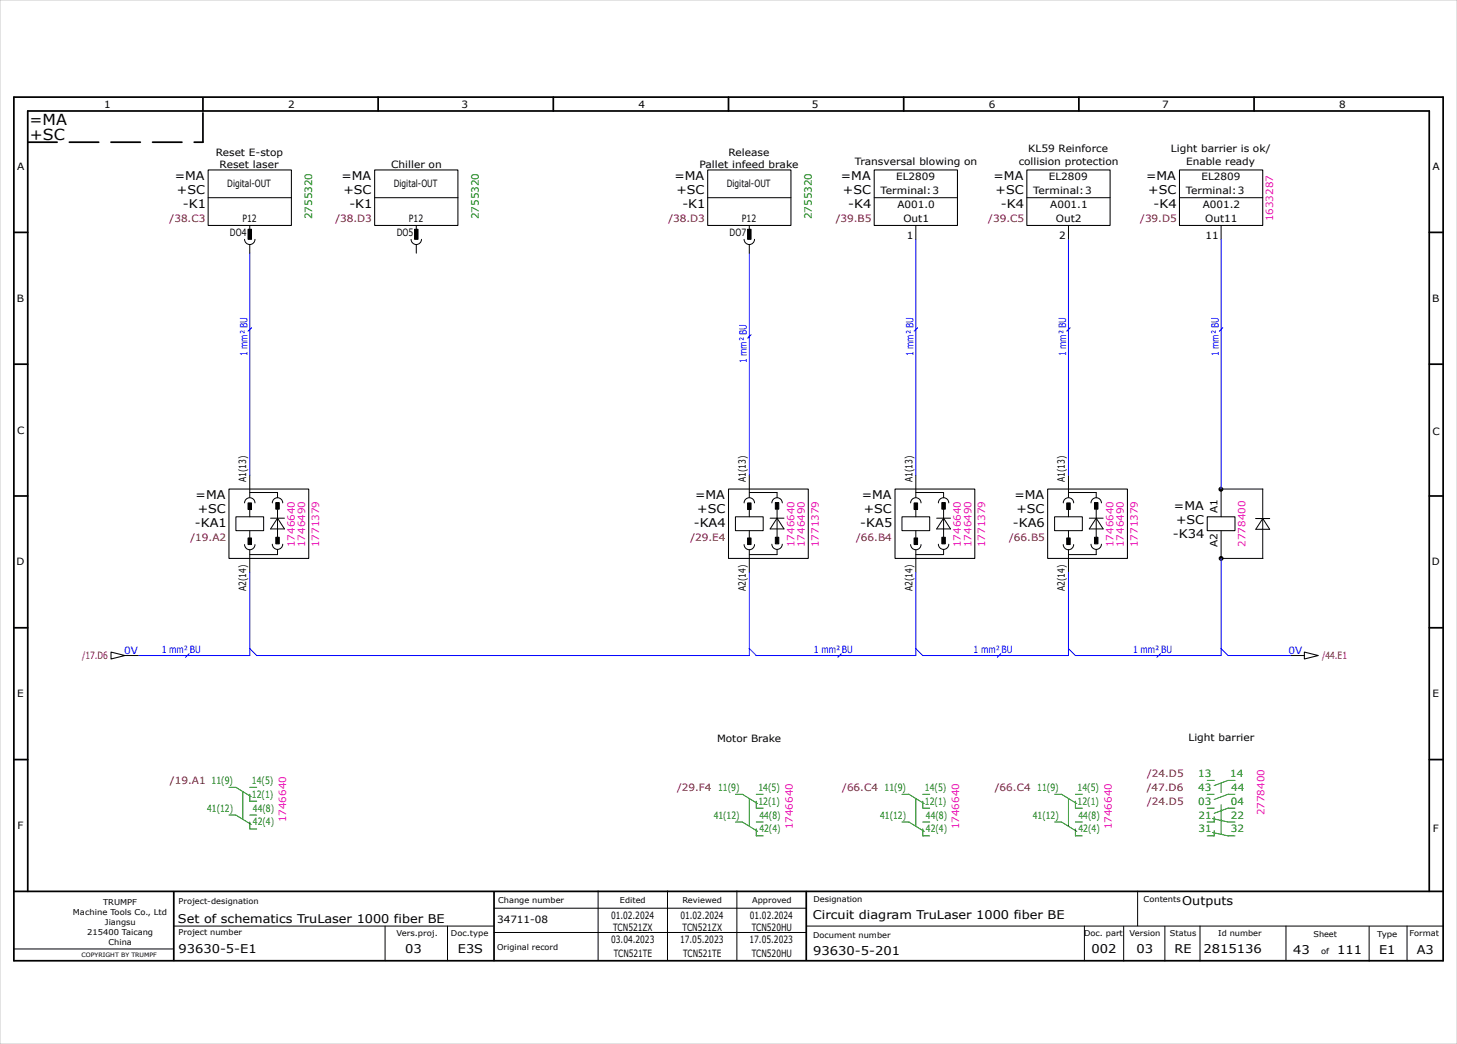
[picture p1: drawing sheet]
<svg xmlns="http://www.w3.org/2000/svg" width="420mm" height="301mm" viewBox="0 0 420 301" stroke-linecap="round" stroke-linejoin="round" font-family="sans-serif">
<g fill="none" stroke="#000" stroke-width=".5">
<path d="M4 28h412v249h-412zM58.5 28.2v3.8M109 28v4M159.5 28v4M210 28v4M260.5 28v4M311 28v4M361.5 28v4M4 67h4M412 67h4M4 105h4M412 105h4"/>
<path d="M4 143h4M412 143h4M4 181h4M412 181h4M4 219h4M412 219h4M4 257h412M8 257v-225h404v225M50.1 257.1v19.8M142.4 257.2v19.8M232.4 257.1v19.7"/>
</g>
<g fill="none" stroke="#000" stroke-width=".29">
<path d="M60 57h24M108 57h24M204 57h24M252 57h24M296 57h24M340 57h24M70.5 69a1.5 1.5 0 0 0 1.5 1.5 1.5 1.5 0 0 0 1.5-1.5M72 65v2M72 70.5v2.5M118.5 69a1.5 1.5 0 0 0 1.5 1.5 1.5 1.5 0 0 0 1.5-1.5M120 65v2M120 70.5v2.5"/>
<path d="M214.5 69a1.5 1.5 0 0 0 1.5 1.5 1.5 1.5 0 0 0 1.5-1.5M216 65v2M216 70.5v2.5M264 65v4M308 65v4M352 65v4M72 137v6.4M216 137v6.4M264 137v6.4M308 137v6.4M68 149h8v4h-8zM70.5 145a1.5 1.5 0 0 1 1.5-1.5 1.5 1.5 0 0 1 1.5 1.5"/>
<path d="M70.5 157a1.5 1.5 0 0 0 1.5 1.5 1.5 1.5 0 0 0 1.5-1.5M72 142h8v1.5M72 147v2M72 153v2M72 158.5v6.5M78 149.4h4M78.5 145a1.5 1.5 0 0 1 1.5-1.5 1.5 1.5 0 0 1 1.5 1.5M78.5 156.9a1.5 1.5 0 0 0 1.5 1.5 1.5 1.5 0 0 0 1.5-1.5M80 158.4v1.5h-8M80 146.9v8M80 149.4l2 3.1h-4zM212 149h8v4h-8z"/>
<path d="M214.5 145a1.5 1.5 0 0 1 1.5-1.5 1.5 1.5 0 0 1 1.5 1.5M214.5 157a1.5 1.5 0 0 0 1.5 1.5 1.5 1.5 0 0 0 1.5-1.5M216 142h8v1.5M216 147v2M216 153v2M216 158.5v6.5M222 149.4h4M222.5 145a1.5 1.5 0 0 1 1.5-1.5 1.5 1.5 0 0 1 1.5 1.5M222.5 156.9a1.5 1.5 0 0 0 1.5 1.5 1.5 1.5 0 0 0 1.5-1.5M224 158.4v1.5h-8M224 149.4l2 3.1h-4zM224 146.9v8"/>
<path d="M260 149h8v4h-8zM262.5 145a1.5 1.5 0 0 1 1.5-1.5 1.5 1.5 0 0 1 1.5 1.5M262.5 157a1.5 1.5 0 0 0 1.5 1.5 1.5 1.5 0 0 0 1.5-1.5M264 142h8v1.5M264 147v2M264 153v2M264 158.5v6.5M270 149.4h4M270.5 145a1.5 1.5 0 0 1 1.5-1.5 1.5 1.5 0 0 1 1.5 1.5M270.5 156.9a1.5 1.5 0 0 0 1.5 1.5 1.5 1.5 0 0 0 1.5-1.5M272 158.4v1.5h-8M272 149.4l2 3.1h-4z"/>
<path d="M272 146.9v8M304 149h8v4h-8zM306.5 145a1.5 1.5 0 0 1 1.5-1.5 1.5 1.5 0 0 1 1.5 1.5M306.5 157a1.5 1.5 0 0 0 1.5 1.5 1.5 1.5 0 0 0 1.5-1.5M308 142h8v1.5M308 147v2M308 153v2M308 158.5v6.5M314 149.4h4M314.5 145a1.5 1.5 0 0 1 1.5-1.5 1.5 1.5 0 0 1 1.5 1.5M314.5 156.9a1.5 1.5 0 0 0 1.5 1.5 1.5 1.5 0 0 0 1.5-1.5M316 158.4v1.5h-8"/>
<path d="M316 149.4l2 3.1h-4zM316 146.9v8M352 153v8h12.1M362 149.5h4M364 141v20M364 149.5l2 3.1h-4zM364.1 141h-12.1v8M36 189h4M372 189h4M172.4 256.9v20M192.4 256.9v20M212.4 256.9v20"/>
<path d="M327.9 256.9v10M4.1 273.6h45.7M50.1 267h92.2M111 267v10M129 267v10M142.4 261.9h90M142.4 268.9h90M232.5 267h183.5M312.6 267v10M323.9 267.1v10M335.8 267.1v10M345.9 267v10.1"/>
<path d="M370.7 267v9.8M394.7 267.1v10M405.6 267v10"/>
</g>
<path d="M8 41h50.5M58.5 41v-8.8" fill="none" stroke="#000" stroke-width=".5" stroke-dasharray="8.5 3.5"/>
<path d="M0 0h420v301h-420z" fill="none" stroke="#c9c9c9" stroke-width=".29"/>
<g fill="none" stroke="#000" stroke-width=".3">
<path d="M60 49h24v16h-24zM108 49h24v16h-24zM204 49h24v16h-24zM252 49h24v16h-24zM296 49h24v16h-24zM340 49h24v16h-24zM66 141h23v20h-23zM210 141h23v20h-23zM258 141h23v20h-23zM302 141h23v20h-23zM348 149h8v4h-8zM32 188l4 1-4 1z"/>
<path d="M376 188l4 1-4 1z"/>
</g>
<g fill="#000" stroke="#000" stroke-width=".29">
<path d="M71.5 66.1h1v2.9h-1z" fill-rule="evenodd"/>
<path d="M119.5 66.1h1v2.9h-1z" fill-rule="evenodd"/>
<path d="M215.5 66.1h1v2.9h-1z" fill-rule="evenodd"/>
<path d="M71.5 145h1v1.9h-1z" fill-rule="evenodd"/>
<path d="M71.5 155.1h1v1.9h-1z" fill-rule="evenodd"/>
<path d="M79.5 144.9h1v1.9h-1z" fill-rule="evenodd"/>
<path d="M79.5 154.9h1v1.9h-1z" fill-rule="evenodd"/>
<path d="M215.5 145h1v1.9h-1z" fill-rule="evenodd"/>
<path d="M215.5 155.1h1v1.9h-1z" fill-rule="evenodd"/>
<path d="M223.5 144.9h1v1.9h-1z" fill-rule="evenodd"/>
<path d="M223.5 154.9h1v1.9h-1z" fill-rule="evenodd"/>
<path d="M263.5 145h1v1.9h-1z" fill-rule="evenodd"/>
<path d="M263.5 155.1h1v1.9h-1z" fill-rule="evenodd"/>
<path d="M271.5 144.9h1v1.9h-1z" fill-rule="evenodd"/>
<path d="M271.5 154.9h1v1.9h-1z" fill-rule="evenodd"/>
<path d="M307.5 145h1v1.9h-1z" fill-rule="evenodd"/>
<path d="M307.5 155.1h1v1.9h-1z" fill-rule="evenodd"/>
<path d="M315.5 144.9h1v1.9h-1z" fill-rule="evenodd"/>
<path d="M315.5 154.9h1v1.9h-1z" fill-rule="evenodd"/>
<circle cx="351.9" cy="141.1" r=".56"/>
<circle cx="352" cy="161" r=".56"/>
</g>
<path d="M72 73v64M216 73v64M264 69v68M308 69v68M352 69v72M72 165v24h-32M216 165v24h-142l-2-2M264 165v24h-46l-2-2M308 165v24h-42l-2-2M352 161v28h-42l-2-2M352 187l2 2h18" fill="none" stroke="#00f" stroke-width=".29"/>
<g fill="none" stroke="#008000" stroke-width=".29">
<path d="M66 227h2l4.4 2.7M66 235h2l4.4 2.7M72 229v2h2M72 227h2M72 237v2h2M72 235h2M212 229h2l4.4 2.7M212 237h2l4.4 2.7M218 231v2h2M218 229h2M218 239v2h2M218 237h2"/>
<path d="M260 229h2l4.4 2.7M260 237h2l4.4 2.7M266 231v2h2M266 229h2M266 239v2h2M266 237h2M304 229h2l4.4 2.7M304 237h2l4.4 2.7M310 231v2h2M310 229h2M310 239v2h2M310 237h2"/>
<path d="M348 233h2M348 229h2M348 225h2M349.5 236l4.5 1h2M350 239.5v1.5h-2M350 235.5v1.5h-2M356 233h-2l-4 1.5M356 229h-2l-4 1.5M356 225h-2l-4 1.5M349.5 240l4.5 1h2"/>
</g>
<path d="M70 228.3v7.9M216 230.3v7.9M264 230.3v7.9M308 230.3v7.9M352 240.5v-14.6" fill="none" stroke="#008000" stroke-width=".29" stroke-dasharray="8.5 3.5"/>
<path d="M72.5 94.5l-1 1M216.5 96.5l-1 1M264.5 94.5l-1 1M308.5 94.5l-1 1M352.5 94.5l-1 1M54.5 188.5l-1 1M242.5 188.5l-1 1M288.5 188.5l-1 1M334.5 188.5l-1 1" fill="none" stroke="#00f" stroke-width=".3"/>
<g font-size="4.4">
<text x="8.5" y="36">=MA</text>
<text x="8.6" y="40.5">+SC</text>
</g>
<g font-size="3.5">
<text x="50.4" y="52">=MA</text>
<text x="98.4" y="52">=MA</text>
<text x="194.4" y="52">=MA</text>
<text x="242.4" y="52">=MA</text>
<text x="286.4" y="52">=MA</text>
<text x="330.4" y="52">=MA</text>
<text x="51" y="56">+SC</text>
<text x="52.7" y="60">-K1</text>
<text x="99" y="56">+SC</text>
<text x="100.7" y="60">-K1</text>
<text x="195" y="56">+SC</text>
<text x="196.7" y="60">-K1</text>
<text x="243" y="56">+SC</text>
<text x="244.5" y="60">-K4</text>
<text x="287" y="56">+SC</text>
<text x="288.5" y="60">-K4</text>
<text x="331" y="56">+SC</text>
<text x="332.5" y="60">-K4</text>
<text x="56.4" y="144">=MA</text>
<text x="57" y="148">+SC</text>
<text x="200.4" y="144">=MA</text>
<text x="201" y="148">+SC</text>
<text x="248.4" y="144">=MA</text>
<text x="249" y="148">+SC</text>
<text x="292.4" y="144">=MA</text>
<text x="293" y="148">+SC</text>
<text x="338.4" y="147">=MA</text>
<text x="56.2" y="152">-KA1</text>
<text x="200" y="152">-KA4</text>
<text x="248" y="152">-KA5</text>
<text x="292" y="152">-KA6</text>
<text x="338.1" y="155">-K34</text>
<text x="339" y="151">+SC</text>
<text x="340.8" y="261">Outputs</text>
<text x="51.3" y="266">Set of schematics TruLaser 1000 fiber BE</text>
<text x="234.3" y="265">Circuit diagram TruLaser 1000 fiber BE</text>
<text x="51.5" y="274.7">93630-5-E1</text>
<text x="116.8" y="274.9">03</text>
<text x="132" y="274.9">E3S</text>
<text x="234.4" y="275.3">93630-5-201</text>
<text x="314.6" y="274.8">002</text>
<text x="327.6" y="274.9">03</text>
<text x="338.6" y="274.8">RE</text>
<text x="346.9" y="274.7">2815136</text>
<text x="372.8" y="275">43</text>
<text x="385.4" y="275">111</text>
<text x="397.6" y="275">E1</text>
<text x="408.4" y="275">A3</text>
</g>
<g font-size="2.9">
<text x="30" y="31">1</text>
<text x="83" y="31">2</text>
<text x="133.1" y="31">3</text>
<text x="184.1" y="31">4</text>
<text x="234.1" y="31">5</text>
<text x="285" y="31">6</text>
<text x="335" y="31">7</text>
<text x="386" y="31">8</text>
<text x="62.2" y="44.9">Reset E-stop</text>
<text x="210" y="44.9">Release</text>
<text x="246.4" y="47.5">Transversal blowing on</text>
<text x="293.7" y="47.5">collision protection</text>
<text x="296.4" y="43.9">KL59 Reinforce</text>
<text x="337.6" y="43.9">Light barrier is ok/</text>
<text x="341.9" y="47.5">Enable ready</text>
<text x="5" y="49">A</text>
<text x="63.3" y="48.5">Reset laser</text>
<text x="112.7" y="48.5">Chiller on</text>
<text x="201.6" y="48.5">Pallet infeed brake</text>
<text x="258.4" y="52">EL2809</text>
<text x="302.3" y="52">EL2809</text>
<text x="346.4" y="52">EL2809</text>
<text x="413" y="49">A</text>
<text x="65.5" y="54">Digital-OUT</text>
<text x="113.5" y="54">Digital-OUT</text>
<text x="209.5" y="54">Digital-OUT</text>
<text x="253.8" y="56">Terminal:3</text>
<text x="258.7" y="60">A001.0</text>
<text x="297.8" y="56">Terminal:3</text>
<text x="302.8" y="60">A001.1</text>
<text x="341.8" y="56">Terminal:3</text>
<text x="346.7" y="60">A001.2</text>
<text x="69.9" y="64">P12</text>
<text x="117.9" y="64">P12</text>
<text x="213.9" y="64">P12</text>
<text x="260.4" y="64">Out1</text>
<text x="304.3" y="64">Out2</text>
<text x="347.5" y="64">Out11</text>
<text x="66.3" y="68">DO4</text>
<text x="114.4" y="68">DO5</text>
<text x="210.3" y="68">DO7</text>
<text x="261.4" y="69">1</text>
<text x="305.3" y="69">2</text>
<text x="347.5" y="69">11</text>
<text x="4.8" y="87">B</text>
<text x="412.8" y="87">B</text>
<text x="5" y="125">C</text>
<text x="413" y="125.5">C</text>
<text x="71" y="139" transform="rotate(-90 71 139)">A1(13)</text>
<text x="215" y="139" transform="rotate(-90 215 139)">A1(13)</text>
<text x="263" y="139" transform="rotate(-90 263 139)">A1(13)</text>
<text x="307" y="139" transform="rotate(-90 307 139)">A1(13)</text>
<text x="351" y="148" transform="rotate(-90 351 148)">A1</text>
<text x="351" y="157.8" transform="rotate(-90 351 157.8)">A2</text>
<text x="4.8" y="163">D</text>
<text x="412.7" y="163">D</text>
<text x="71" y="170.4" transform="rotate(-90 71 170.4)">A2(14)</text>
<text x="215" y="170.4" transform="rotate(-90 215 170.4)">A2(14)</text>
<text x="263" y="170.4" transform="rotate(-90 263 170.4)">A2(14)</text>
<text x="307" y="170.4" transform="rotate(-90 307 170.4)">A2(14)</text>
<text x="5" y="201">E</text>
<text x="413" y="201">E</text>
<text x="206.7" y="214">Motor Brake</text>
<text x="342.6" y="213.6">Light barrier</text>
<text x="5.1" y="239">F</text>
<text x="413" y="240">F</text>
<text x="143.3" y="266">34711-08</text>
<text x="176.1" y="264.9">01.02.2024</text>
<text x="176.8" y="268.4">TCN521ZX</text>
<text x="196.1" y="264.9">01.02.2024</text>
<text x="196.8" y="268.4">TCN521ZX</text>
<text x="216.1" y="264.9">01.02.2024</text>
<text x="216.7" y="268.4">TCN520HU</text>
<text x="176.2" y="271.9">03.04.2023</text>
<text x="176.9" y="275.9">TCN521TE</text>
<text x="196" y="271.9">17.05.2023</text>
<text x="196.9" y="275.9">TCN521TE</text>
<text x="216" y="271.9">17.05.2023</text>
<text x="216.7" y="275.9">TCN520HU</text>
</g>
<g font-size="2.9" fill="#b60000">
<text x="48.9" y="64">/38.C3</text>
<text x="96.7" y="64">/38.D3</text>
<text x="192.7" y="64">/38.D3</text>
<text x="240.9" y="64">/39.B5</text>
<text x="284.9" y="64">/39.C5</text>
<text x="328.7" y="64">/39.D5</text>
<text x="54.9" y="156">/19.A2</text>
<text x="199" y="156">/29.E4</text>
<text x="246.8" y="156">/66.B4</text>
<text x="290.9" y="156">/66.B5</text>
<text x="23.6" y="190">/17.D6</text>
<text x="381.1" y="190">/44.E1</text>
<text x="49" y="226">/19.A1</text>
<text x="195.2" y="228">/29.F4</text>
<text x="242.8" y="228">/66.C4</text>
<text x="286.8" y="228">/66.C4</text>
<text x="330.6" y="228">/47.D6</text>
<text x="330.7" y="224">/24.D5</text>
<text x="330.7" y="232">/24.D5</text>
</g>
<g font-size="2.9" fill="#008000">
<text x="90" y="63.2" transform="rotate(-90 90 63.2)">2755320</text>
<text x="138" y="63.2" transform="rotate(-90 138 63.2)">2755320</text>
<text x="234" y="63.2" transform="rotate(-90 234 63.2)">2755320</text>
<text x="61" y="226">11(9)</text>
<text x="72.6" y="226">14(5)</text>
<text x="207" y="228">11(9)</text>
<text x="218.6" y="228">14(5)</text>
<text x="255" y="228">11(9)</text>
<text x="266.6" y="228">14(5)</text>
<text x="299" y="228">11(9)</text>
<text x="310.6" y="228">14(5)</text>
<text x="345.4" y="224">13</text>
<text x="345.4" y="228">43</text>
<text x="354.6" y="224">14</text>
<text x="354.9" y="228">44</text>
<text x="59.7" y="234">41(12)</text>
<text x="72.6" y="230">12(1)</text>
<text x="72.9" y="234">44(8)</text>
<text x="218.6" y="232">12(1)</text>
<text x="266.6" y="232">12(1)</text>
<text x="310.6" y="232">12(1)</text>
<text x="345.4" y="232">03</text>
<text x="354.8" y="232">04</text>
<text x="72.9" y="238">42(4)</text>
<text x="205.7" y="236">41(12)</text>
<text x="218.9" y="236">44(8)</text>
<text x="253.7" y="236">41(12)</text>
<text x="266.9" y="236">44(8)</text>
<text x="297.7" y="236">41(12)</text>
<text x="310.9" y="236">44(8)</text>
<text x="345.5" y="236">21</text>
<text x="354.8" y="236">22</text>
<text x="218.9" y="240">42(4)</text>
<text x="266.9" y="240">42(4)</text>
<text x="310.9" y="240">42(4)</text>
<text x="345.5" y="240">31</text>
<text x="354.8" y="240">32</text>
</g>
<g font-size="2.9" fill="#f0f">
<text x="367" y="63.8" transform="rotate(-90 367 63.8)">1633287</text>
<text x="85" y="157.7" transform="rotate(-90 85 157.7)">1746640</text>
<text x="88" y="157.7" transform="rotate(-90 88 157.7)">1746490</text>
<text x="92" y="157.7" transform="rotate(-90 92 157.7)">1771379</text>
<text x="229" y="157.7" transform="rotate(-90 229 157.7)">1746640</text>
<text x="232" y="157.7" transform="rotate(-90 232 157.7)">1746490</text>
<text x="236" y="157.7" transform="rotate(-90 236 157.7)">1771379</text>
<text x="277" y="157.7" transform="rotate(-90 277 157.7)">1746640</text>
<text x="280" y="157.7" transform="rotate(-90 280 157.7)">1746490</text>
<text x="284" y="157.7" transform="rotate(-90 284 157.7)">1771379</text>
<text x="321" y="157.7" transform="rotate(-90 321 157.7)">1746640</text>
<text x="324" y="157.7" transform="rotate(-90 324 157.7)">1746490</text>
<text x="328" y="157.7" transform="rotate(-90 328 157.7)">1771379</text>
<text x="359" y="157.7" transform="rotate(-90 359 157.7)">2778400</text>
<text x="82.5" y="237.1" transform="rotate(-90 82.5 237.1)">1746640</text>
<text x="228.5" y="239.1" transform="rotate(-90 228.5 239.1)">1746640</text>
<text x="276.5" y="239.1" transform="rotate(-90 276.5 239.1)">1746640</text>
<text x="320.5" y="239.1" transform="rotate(-90 320.5 239.1)">1746640</text>
<text x="364.5" y="235.1" transform="rotate(-90 364.5 235.1)">2778400</text>
</g>
<g font-size="2.9" fill="#00f">
<text x="71.3" y="102.8" transform="rotate(-90 71.3 102.8)">1 mm² BU</text>
<text x="215.3" y="104.8" transform="rotate(-90 215.3 104.8)">1 mm² BU</text>
<text x="263.3" y="102.8" transform="rotate(-90 263.3 102.8)">1 mm² BU</text>
<text x="307.3" y="102.8" transform="rotate(-90 307.3 102.8)">1 mm² BU</text>
<text x="351.3" y="102.8" transform="rotate(-90 351.3 102.8)">1 mm² BU</text>
<text x="35.8" y="188.6">0V</text>
<text x="46.6" y="188.3">1 mm² BU</text>
<text x="234.6" y="188.3">1 mm² BU</text>
<text x="280.6" y="188.3">1 mm² BU</text>
<text x="326.6" y="188.3">1 mm² BU</text>
<text x="371.4" y="188.6">0V</text>
</g>
<g font-size="2.3">
<text x="21" y="263.8">Machine Tools Co., Ltd</text>
<text x="29.7" y="260.8">TRUMPF</text>
<text x="51.5" y="260.7">Project-designation</text>
<text x="143.6" y="260.4">Change number</text>
<text x="178.7" y="260.4">Edited</text>
<text x="196.7" y="260.4">Reviewed</text>
<text x="216.8" y="260.4">Approved</text>
<text x="234.5" y="260.2">Designation</text>
<text x="329.7" y="260.1">Contents</text>
<text x="25.2" y="269.6">215400 Taicang</text>
<text x="30.3" y="266.7">Jiangsu</text>
<text x="51.5" y="269.7">Project number</text>
<text x="114.3" y="269.9">Vers.proj.</text>
<text x="130" y="269.9">Doc.type</text>
<text x="312.5" y="269.8">Doc. part</text>
<text x="325.6" y="269.9">Version</text>
<text x="337.3" y="269.8">Status</text>
<text x="351.2" y="269.8">Id number</text>
<text x="406.4" y="270">Format</text>
<text x="31.3" y="272.5">China</text>
<text x="143.3" y="273.9">Original record</text>
<text x="234.4" y="270.3">Document number</text>
<text x="378.6" y="270">Sheet</text>
<text x="380.8" y="275">of</text>
<text x="397" y="270">Type</text>
</g>
<text font-size="1.7" x="23.5" y="275.8">COPYRIGHT BY TRUMPF</text>
</svg>
